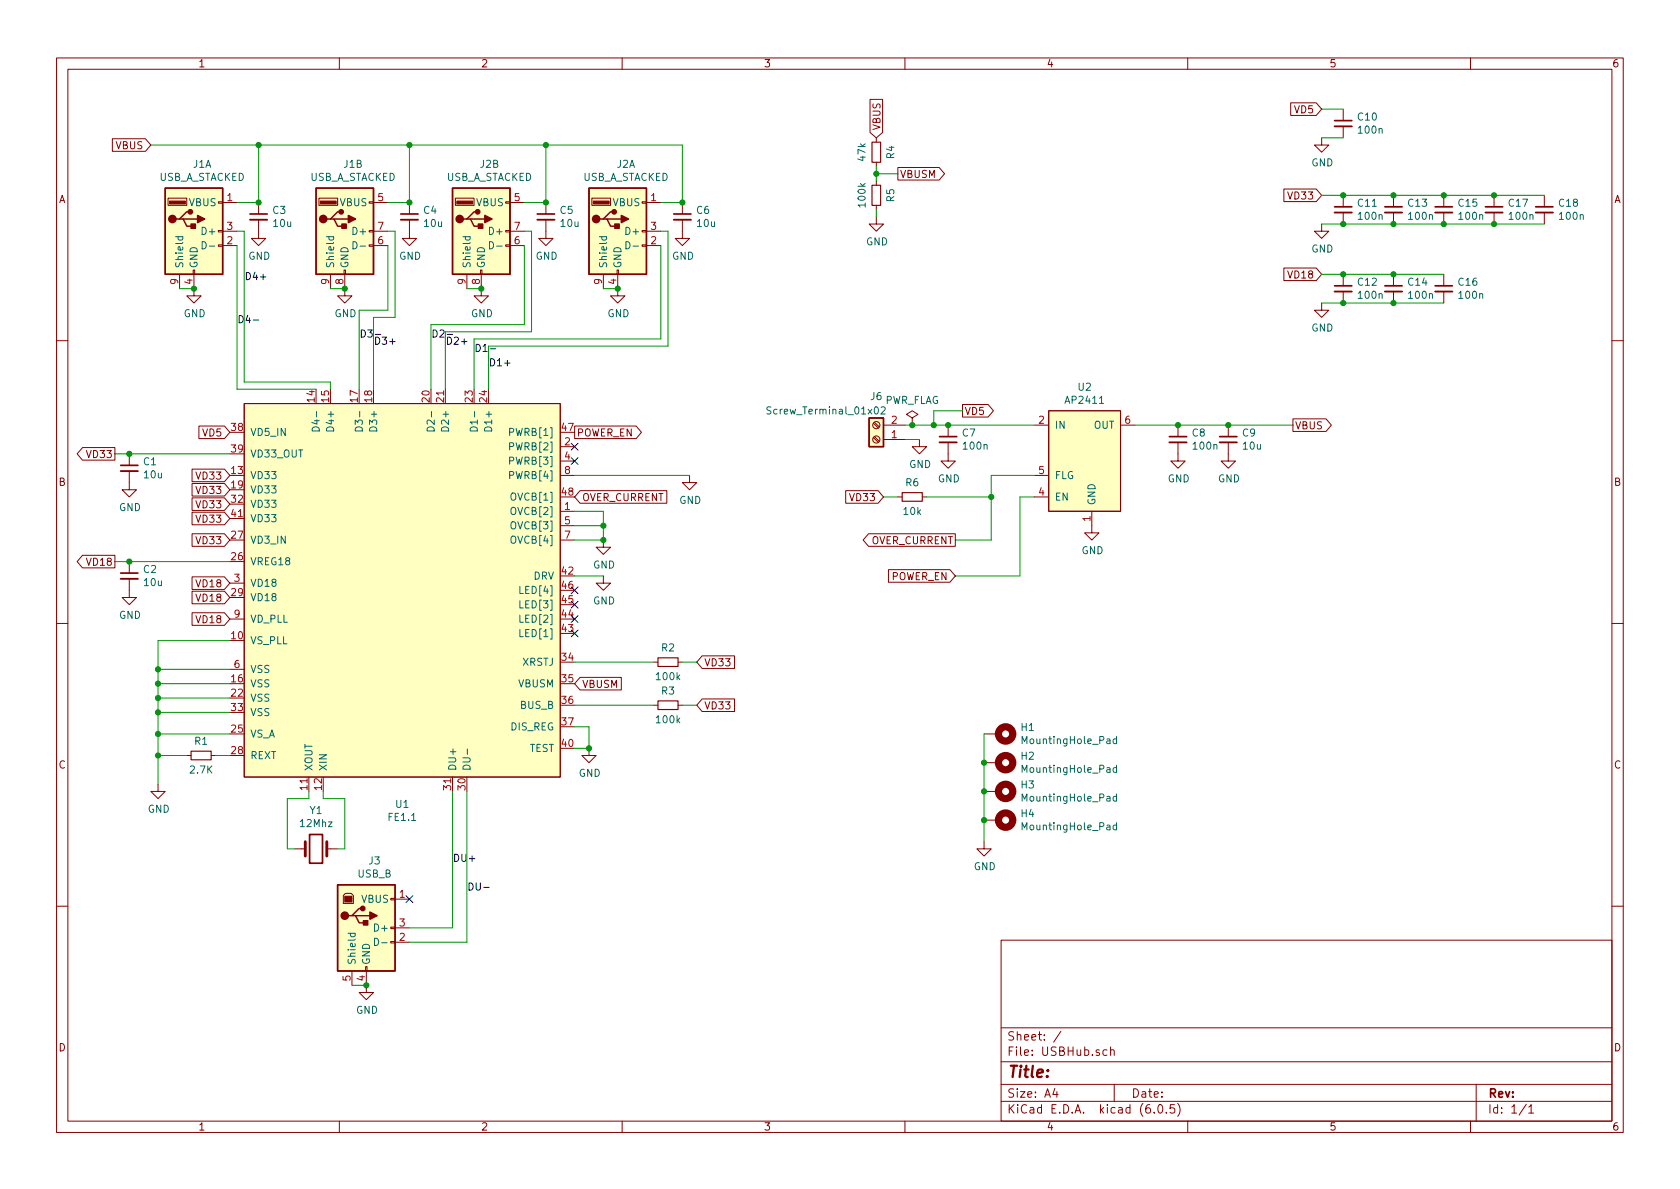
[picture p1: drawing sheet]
<svg xmlns="http://www.w3.org/2000/svg" width="297mm" height="210mm" viewBox="0 0 297 210" stroke-linecap="round" stroke-linejoin="round" font-family="sans-serif">
<g fill="none" stroke="#840000" stroke-width=".18">
<path d="M10 10.2h277v190.1h-277zM12 12.2h273v186.1h-273zM60 10.2v2M110 10.2v2M153.8 17.6h2.3v5.8l-1.2 1-1.1-1zM160 10.2v2M210 10.2v2M228.2 18.2h4.5l1 1.1-1 1.1h-4.5zM237.5 19.3v2M260 10.2v2M19.9 24.5h5.8l1 1.1-1 1.2h-5.8zM29.7 35h3.3v1.3h-3.3z"/>
<path d="M38.6 35.7h.8v.2h-.8zM39.4 35.8h2.5M45.7 38.9v3.3h1.3l-1.3 1.2-1.3-1.2h1.3M45.7 35.8v2M56.4 35h3.3v1.3h-3.3zM65.3 35.7h.7v.2h-.7zM66 35.8h2.6M72.4 38.9v3.3h1.3l-1.3 1.2-1.3-1.2h1.3M72.4 35.8v2M80.5 35h3.3v1.3h-3.3zM89.4 35.7h.8v.2h-.8zM90.2 35.8h2.5"/>
<path d="M96.5 38.9v3.3h1.3l-1.3 1.2-1.3-1.2h1.3M96.5 35.8v2M104.6 35h3.3v1.3h-3.3zM113.5 35.7h.8v.2h-.8zM114.3 35.8h2.5M120.6 38.9v3.3h1.3l-1.3 1.2-1.2-1.2h1.2M120.6 35.8v2M154.9 38.3v1.3h1.3l-1.3 1.3-1.2-1.3h1.2M154.9 24.4v.7M154.9 28.7v.8M154.9 32v.8M154.9 36.3v.8"/>
<path d="M158.7 29.6h7.4l.9 1.1-.9 1.1h-7.4zM227 33.4h5.7l1 1.1-1 1.1h-5.7zM233.7 24.4v1.2h1.2l-1.2 1.3-1.3-1.3h1.3M233.7 39.6v1.3h1.2l-1.2 1.3-1.3-1.3h1.3M237.5 22.3v2.1M237.5 34.5v2.1M237.5 37.6v2M246.4 34.5v2.1M246.4 37.6v2M255.3 34.5v2.1M255.3 37.6v2M264.2 34.5v2.1"/>
<path d="M264.2 37.6v2M273 34.5v2.1M273 37.6v2M31.7 48.5v2.5M34.2 47.7h.2v.8h-.2zM34.3 48.5v3.8h1.3l-1.3 1.3-1.3-1.3h1.3M38.6 43.3h.8v.3h-.8zM38.6 40.8h.8v.2h-.8zM39.4 43.4h2.5M39.4 40.9h2.5M58.4 48.5v2.5M60.8 47.7h.3v.8h-.3z"/>
<path d="M61 48.5v3.8h1.2l-1.2 1.3-1.3-1.3h1.3M65.3 43.3h.7v.3h-.7zM65.3 40.8h.7v.2h-.7zM66 43.4h2.6M66 40.9h2.6M82.5 48.5v2.5M85 47.7h.2v.8h-.2zM85.1 48.5v3.8h1.3l-1.3 1.3-1.3-1.3h1.3M89.4 43.3h.8v.3h-.8zM89.4 40.8h.8v.2h-.8zM90.2 43.4h2.5M90.2 40.9h2.5"/>
<path d="M106.7 48.5v2.5M109.1 47.7h.2v.8h-.2zM109.2 48.5v3.8h1.3l-1.3 1.3-1.3-1.3h1.3M113.5 43.3h.8v.3h-.8zM113.5 40.8h.8v.2h-.8zM114.3 43.4h2.5M114.3 40.9h2.5M227 47.4h5.7l1 1.1-1 1.1h-5.7zM233.7 53.6v1.3h1.2l-1.2 1.2-1.3-1.2h1.3M237.5 48.5v2M237.5 51.6v2M246.4 48.5v2"/>
<path d="M246.4 51.6v2M255.3 48.5v2M255.3 51.6v2M10 60.2h2M14.6 79.1h5.7v2.3h-5.7l-1-1.1zM35.2 75.3h4.5l.9 1.1-.9 1.2h-4.5zM43.2 71.4h55.9v66h-55.9zM78.7 68.8v2.6M99.1 79h2.5M101.6 75.3h10.9l.9 1.1-.9 1.2h-10.9zM154.4 74.8l.9 .9M154.4 77.4l.9 .8"/>
<path d="M154.6 74.7l.9 .8M154.6 77.2l.9 .8M156.2 75.2h3.8M156.2 77.7h3.8M161.3 73.9l1-.6-1-.7-1 .7 1 .6v1.3M161.3 75.2h.1M162.6 77.7v1.3h1.2l-1.2 1.3-1.3-1.3h1.3M167.6 78.2v3.3h1.3l-1.3 1.3-1.2-1.3h1.2M167.6 75.2v2M170.2 71.5h4.5l1 1.1-1 1.1h-4.5zM182.9 75.2h2.5M185.4 72.6h12.7v17.8h-12.7z"/>
<path d="M198.1 75.2h2.6M208.3 78.2v3.3h1.2l-1.2 1.3-1.3-1.3h1.3M208.3 75.2v2M217.2 78.2v3.3h1.2l-1.2 1.3-1.3-1.3h1.3M217.2 75.2v2M228.6 74.1h5.9l.9 1.1-.9 1.1h-5.9zM285 60.2h2M14.6 98.2h5.7v2.2h-5.7l-1-1.1zM22.9 83.3v3.3h1.2l-1.2 1.3-1.3-1.3h1.3M22.9 80.3v2M22.9 99.3v2M34 83h5.7l.9 1.1-.9 1.1h-5.7z"/>
<path d="M34 85.5h5.7l.9 1.1-.9 1.1h-5.7zM34 88h5.7l.9 1.1-.9 1.2h-5.7zM34 90.6h5.7l.9 1.1-.9 1.1h-5.7zM34 94.4h5.7l.9 1.1-.9 1.1h-5.7zM40.6 91.7h2.6M99.1 84.1h2.5M99.1 90.4h2.5M99.1 81.5h2.5M99.1 93h2.5M99.1 95.5h2.5M102.6 86.8h15.3v2.2h-15.3l-1-1.1zM106.7 95.5v1.3h1.2l-1.2 1.2-1.3-1.2h1.3"/>
<path d="M121.9 84.1v1.2h1.3l-1.3 1.3-1.3-1.3h1.3M149.5 86.8h5.8l.9 1.1-.9 1.1h-5.8zM153.6 94.4h15.3v2.2h-15.3l-1-1.1zM158.7 87.9h.8M163.1 87.9h.7M182.9 87.9h2.5M182.9 84.1h2.5M193 90.4v3.8h1.3l-1.3 1.3-1.2-1.3h1.2M10 110.2h2M22.9 102.4v3.3h1.2l-1.2 1.2-1.3-1.2h1.3M34 102h5.7l.9 1.1-.9 1.1h-5.7zM34 104.5h5.7l.9 1.2-.9 1.1h-5.7z"/>
<path d="M34 108.4h5.7l.9 1.1-.9 1.1h-5.7zM40.6 103.1h2.6M40.6 118.4h2.6M40.6 109.5h2.6M102.6 119.8h7.3v2.2h-7.3l-1-1.1zM106.7 101.8v1.3h1.2l-1.2 1.3-1.3-1.3h1.3M115.6 117.1h.7M119.9 117.1h.7M124.1 116h5.8v2.2h-5.8l-.9-1.1zM157.1 100.7h10.9l.9 1.1-.9 1.2h-10.9zM285 110.2h2M27.9 138.7v1.2h1.3l-1.3 1.3-1.2-1.3h1.2"/>
<path d="M33 133.6h.8M37.3 133.6h.8M54.6 137.4v2.5M80 137.4v2.5M104.1 132.3v1.3h1.3l-1.3 1.3-1.2-1.3h1.2M115.6 124.7h.7M119.9 124.7h.7M124.1 123.6h5.8v2.2h-5.8l-.9-1.1zM174 129.8h2.5M174 134.9h2.5M174 139.9h2.5M52.1 150.1h1.9"/>
<path d="M57.8 150.1h1.9M60.7 158.4l.4-.4h1l.4 .4v1.4h-1.8zM69.1 158.9h.7v.2h-.7zM69.8 159h2.6M174 148.8v1.3h1.3l-1.3 1.3-1.3-1.3h1.3M174 145h2.5M10 160.2h2M62.2 171.7v2.5M64.6 170.9h.3v.8h-.3zM64.8 171.7v3.8h1.2l-1.2 1.3-1.3-1.3h1.3M69.1 166.5h.7v.2h-.7zM69.1 164h.7v.2h-.7z"/>
<path d="M69.8 166.6h2.6M69.8 164.1h2.6M177 166.3h108v32h-108zM285 160.2h2M60 198.3v2M110 198.3v2M160 198.3v2M177 194.8h108M177 191.8h108M177 187.8h108M177 181.8h108M186.5 192.5l-.4 1h1"/>
<path d="M186.9 193v1M187.6 182.4l-1.3 1.9M195.7 185.7l-.4-.1-.3 .3v.4l.1 .3h.6M196.4 185.8l.2-.2 .3 .1 .1 .9M196.4 185.1v1.5M197 191.8v3M204.1 196.7v.1M204.9 195.4l.2-.1a.81 .81 0 0 1 .6 .7 .81 .81 0 0 1-.3 .8h-.2a.81 .81 0 0 1-.6-.6 .81 .81 0 0 1 .3-.8zM206.2 196.7v.1M207.6 195.3h-.7v.7l.2-.1 .5 .1 .1 .2-.1 .5-.2 .1-.5-.1M208.2 195.1a1.72 1.72 0 0 1 0 2.3M210 198.3v2"/>
<path d="M260 198.3v2M261 191.8v6.5M269.9 195.3l-1.3 1.9M270.3 195.8l.4-.5v1.5M270.3 196.8h.9"/>
<circle cx="154.9" cy="77.7" r=".63"/>
<circle cx="154.9" cy="75.2" r=".63"/>
</g>
<g fill="#ffffc2" stroke="#ffffc2" stroke-width=".18">
<path d="M59.7 156.5h10.1v15.2h-10.1z"/>
<path d="M185.4 72.6h12.7v17.8h-12.7z"/>
<path d="M55.9 33.3h10.1v15.2h-10.1z"/>
<path d="M43.2 71.4h55.9v66h-55.9z"/>
<path d="M80 33.3h10.2v15.2h-10.2z"/>
<path d="M104.1 33.3h10.2v15.2h-10.2z"/>
<path d="M29.2 33.3h10.2v15.2h-10.2z"/>
<path d="M153.7 73.9h2.5v5.1h-2.5z"/>
</g>
<g fill="none" stroke="#840000" stroke-width=".25">
<path d="M29.2 33.3h10.2v15.2h-10.2zM31.7 38.7h.7l.6 1.3h1.3M32.4 38.7h2.5M33.7 37.5h-.7l-1.3 1.2h-.6M55.9 33.3h10.1v15.2h-10.1zM58.4 38.7h.7l.6 1.3h1.3M59.1 38.7h2.5M60.3 37.5h-.6l-1.3 1.2h-.6M80 33.3h10.2v15.2h-10.2zM82.5 38.7h.7l.6 1.3h1.3M83.2 38.7h2.5M84.5 37.5h-.7l-1.3 1.2h-.6"/>
<path d="M104.1 33.3h10.2v15.2h-10.2zM106.7 38.7h.6l.6 1.3h1.3M107.3 38.7h2.6M108.6 37.5h-.7l-1.2 1.2h-.7M153.7 73.9h2.5v5.1h-2.5zM59.7 156.5h10.1v15.2h-10.1zM62.2 161.9h.7l.6 1.3h1.3M62.9 161.9h2.5M64.1 160.6h-.6l-1.3 1.3h-.6"/>
</g>
<g fill="#840000" stroke="#840000" stroke-width=".25">
<path d="M65.4 161.3l1.3 .6-1.3 .7z"/>
<path d="M64.3 162.8h.7v.8h-.7z"/>
<path d="M61.6 38.1l1.3 .6-1.3 .7z"/>
<path d="M60.5 39.6h.7v.8h-.7z"/>
<path d="M85.7 38.1l1.3 .6-1.3 .7z"/>
<path d="M84.6 39.6h.7v.8h-.7z"/>
<path d="M109.9 38.1l1.2 .6-1.2 .7z"/>
<path d="M108.7 39.6h.8v.8h-.8z"/>
<path d="M34.9 38.1l1.3 .6-1.3 .7z"/>
<path d="M33.8 39.6h.7v.8h-.7z"/>
<circle cx="61" cy="161.9" r=".63"/>
<circle cx="64.1" cy="160.6" r=".38"/>
<circle cx="57.1" cy="38.7" r=".63"/>
<circle cx="60.3" cy="37.5" r=".38"/>
<circle cx="81.3" cy="38.7" r=".63"/>
<circle cx="84.5" cy="37.5" r=".38"/>
<circle cx="105.4" cy="38.7" r=".63"/>
<circle cx="108.6" cy="37.5" r=".38"/>
<circle cx="30.5" cy="38.7" r=".63"/>
<circle cx="33.7" cy="37.5" r=".38"/>
</g>
<g fill="#840000" stroke="#840000" stroke-width=".18">
<path d="M61 158.5h1.2v1h-1.2z"/>
<path d="M56.6 35.6h2.8v.5h-2.8z"/>
<path d="M80.8 35.6h2.8v.5h-2.8z"/>
<path d="M104.9 35.6h2.8v.5h-2.8z"/>
<path d="M30 35.6h2.8v.5h-2.8z"/>
</g>
<g fill="none" stroke="#006464" stroke-width=".18">
<path d="M31.1 41.9h1.2M31.5 41.9v.3l.2 .3 .6-.2v-.4M35.7 42.7a.64 .64 0 0 1 .8 .7 .64 .64 0 0 1-.8 .6zM37 43.5h1M57.7 41.9h1.3M58.2 41.9l-.1 .3 .3 .3 .5-.2v-.4M62.4 42.7a.64 .64 0 0 1 .7 .7 .64 .64 0 0 1-.7 .6zM63.7 43.5h.9M81.9 41.9h1.2M82.3 41.9v.3l.2 .3 .6-.2v-.4M86.5 42.7a.64 .64 0 0 1 .8 .7 .64 .64 0 0 1-.8 .6zM87.8 43.5h1"/>
<path d="M106 41.9h1.3M106.5 41.9l-.1 .3 .2 .3 .6-.2v-.4M110.7 42.7a.64 .64 0 0 1 .7 .7 .64 .64 0 0 1-.7 .6zM111.9 43.5h1M55.2 75.7a.68 .68 0 0 1 .8-.2 .68 .68 0 0 1 .5 .7h-1.3zM57.8 75.7a.68 .68 0 0 1 .8-.2 .68 .68 0 0 1 .4 .7h-1.3zM62.9 75.7a.68 .68 0 0 1 .7-.2 .68 .68 0 0 1 .5 .7h-1.3zM65.4 75.7a.68 .68 0 0 1 .8-.2 .68 .68 0 0 1 .4 .7h-1.3zM75.6 75.7a.68 .68 0 0 1 .7-.2 .68 .68 0 0 1 .5 .7h-1.3zM78.1 75.7a.68 .68 0 0 1 .8-.2 .68 .68 0 0 1 .4 .7h-1.3zM83.2 75.7a.68 .68 0 0 1 .8-.2 .68 .68 0 0 1 .4 .7h-1.3zM85.7 75.7a.68 .68 0 0 1 .8-.2 .68 .68 0 0 1 .4 .7h-1.2z"/>
<path d="M136.3 72l-.5-.1-.2 .2v.3l.6 .3 .1 .3-.2 .2h-.5M155.8 72.1l.5-.2 .2 .4-.8 .9h.8M82.6 132.4v1M197.4 130.7h-.3l-.3 .2 .1 .5h.5M197.4 135.8l-.3-.1-.3 .3 .1 .5h.5M197.4 130.2v1.3M197.4 135.3v1.3M197.4 140.9l-.3-.1-.3 .3 .1 .5h.5M197.4 146l-.3-.1-.3 .2 .1 .6h.5M197.4 140.4v1.3M197.4 145.5v1.2M61.5 165h1.3"/>
<path d="M62 165v.4l.2 .2 .5-.1v-.5M66.2 165.9a.64 .64 0 0 1 .7 .7 .64 .64 0 0 1-.7 .6zM67.5 166.7h1"/>
</g>
<g fill="none" stroke="#840000" stroke-width=".33">
<path d="M44.2 38.9h3M70.9 38.9h3M95 38.9h3M119.1 38.9h3.1M236 37.6h3M236 22.3h3M244.9 37.6h3M253.7 37.6h3.1M262.6 37.6h3.1M271.5 37.6h3.1M236 51.6h3M244.9 51.6h3"/>
<path d="M253.7 51.6h3.1M166.1 78.2h3.1M206.8 78.2h3M215.6 78.2h3.1M21.3 83.3h3.1M21.3 102.4h3.1"/>
</g>
<g fill="none" stroke="#840000" stroke-width=".3">
<path d="M44.2 37.8h3M70.9 37.8h3M95 37.8h3M119.1 37.8h3.1M236 36.6h3M236 21.3h3M244.9 36.6h3M253.7 36.6h3.1M262.6 36.6h3.1M271.5 36.6h3.1M236 50.5h3M244.9 50.5h3"/>
<path d="M253.7 50.5h3.1M166.1 77.2h3.1M206.8 77.2h3M215.6 77.2h3.1M21.3 82.3h3.1M21.3 101.3h3.1M54.7 147.6h2.3v5h-2.3z"/>
</g>
<path d="M54 148.8v2.6M57.8 148.8v2.6" fill="none" stroke="#840000" stroke-width=".51"/>
<path d="M154.2 25.1h1.5v3.6h-1.5zM154.2 32.8h1.5v3.5h-1.5zM159.5 87.1h3.6v1.5h-3.6zM116.3 116.3h3.6v1.6h-3.6zM33.8 132.8h3.5v1.6h-3.5zM116.3 123.9h3.6v1.6h-3.6z" fill="none" stroke="#840000" stroke-width=".2"/>
<g fill="none" stroke="#840000" stroke-width="1.3">
<circle cx="177.8" cy="129.8" r="1.27"/>
<circle cx="177.8" cy="134.9" r="1.27"/>
<circle cx="177.8" cy="139.9" r="1.27"/>
<circle cx="177.8" cy="145" r="1.27"/>
</g>
<path d="M44.8 56.6h.9M86.7 61.7h.9M85.5 156.9h1" fill="none" stroke="#0f0f0f" stroke-width=".18"/>
<g fill="none" stroke="#009600" stroke-width=".18">
<path d="M233.7 19.3h3.8M26.7 25.6h93.9v10.2h-3.8M45.7 25.6v10.2h-3.8M72.4 25.6v10.2h-3.8M96.5 25.6v10.2h-3.8M154.9 29.5v2.5M154.9 37.1v1.2M154.9 30.7h3.8M233.7 24.4h3.8M233.7 39.6h39.3M233.7 34.5h39.3M31.7 51h2.6"/>
<path d="M41.9 43.4v25.4h14M41.9 40.9h1.3v26.7h15.2v1.2M58.4 51h2.6M68.6 40.9h1.2v15.2h-3.8v12.7M68.6 43.4v11.5h-5.1v13.9M82.5 51h2.6M92.7 40.9h1.3v17.8h-15.3v10.1M92.7 43.4v14h-16.5v11.4M106.7 51h2.5M116.8 40.9h1.3v20.3h-31.7v7.6M116.8 43.4v16.5h-33v8.9M233.7 48.5h21.6"/>
<path d="M233.7 53.6h21.6M160 75.2h22.9M160 77.7h2.6M170.2 72.6h-5.1v2.6M200.7 75.2h27.9M20.3 80.3h20.3M20.3 99.3h20.3M101.6 90.4h5.1v5.1h-5.1M101.6 84.1h20.3M101.6 93h5.1M156.2 87.9h2.5M163.8 87.9h11.5"/>
<path d="M182.9 87.9h-2.6v13.9h-11.4M182.9 84.1h-7.6v11.4h-6.4M27.9 118.4h12.7M40.6 113.3h-12.7v25.4M101.6 101.8h5.1M101.6 117.1h14M120.6 117.1h2.6M27.9 133.6h5.1M27.9 120.9h12.7M27.9 123.4h12.7M27.9 126h12.7M27.9 129.8h12.7"/>
<path d="M38.1 133.6h2.5M54.6 139.9v1.3h-3.8v8.9h1.3M57.1 139.9v1.3h3.9v8.9h-1.3M80 139.9v24.2h-7.6M82.5 139.9v26.7h-10.1M101.6 128.5h2.5v3.8h-2.5M101.6 124.7h14M120.6 124.7h2.6M174 129.8v19M62.2 174.2h2.6"/>
</g>
<g fill="none" stroke="#000084" stroke-width=".18">
<path d="M101 78.4l1.2 1.2M102.2 78.4l-1.2 1.2M101 80.9l1.2 1.2M102.2 80.9l-1.2 1.2M101 108.9l1.2 1.2M101 111.4l1.2 1.2M101 106.3l1.2 1.2M101 103.8l1.2 1.2M102.2 108.9l-1.2 1.2M102.2 111.4l-1.2 1.2M102.2 106.3l-1.2 1.2M102.2 103.8l-1.2 1.2"/>
<path d="M71.8 158.4l1.2 1.2M73 158.4l-1.2 1.2"/>
</g>
<g fill="#009600" stroke="#009600" stroke-width=".18">
<circle cx="27.9" cy="120.9" r=".46"/>
<circle cx="27.9" cy="123.4" r=".46"/>
<circle cx="27.9" cy="126" r=".46"/>
<circle cx="27.9" cy="129.8" r=".46"/>
<circle cx="27.9" cy="133.6" r=".46"/>
<circle cx="64.8" cy="174.2" r=".46"/>
<circle cx="27.9" cy="118.4" r=".46"/>
<circle cx="45.7" cy="35.8" r=".46"/>
<circle cx="45.7" cy="25.6" r=".46"/>
<circle cx="22.9" cy="80.3" r=".46"/>
<circle cx="72.4" cy="35.8" r=".46"/>
<circle cx="72.4" cy="25.6" r=".46"/>
<circle cx="34.3" cy="51" r=".46"/>
<circle cx="22.9" cy="99.3" r=".46"/>
<circle cx="61" cy="51" r=".46"/>
<circle cx="109.2" cy="51" r=".46"/>
<circle cx="85.1" cy="51" r=".46"/>
<circle cx="106.7" cy="93" r=".46"/>
<circle cx="106.7" cy="95.5" r=".46"/>
<circle cx="104.1" cy="132.3" r=".46"/>
<circle cx="264.2" cy="39.6" r=".46"/>
<circle cx="264.2" cy="34.5" r=".46"/>
<circle cx="255.3" cy="39.6" r=".46"/>
<circle cx="246.4" cy="34.5" r=".46"/>
<circle cx="255.3" cy="34.5" r=".46"/>
<circle cx="246.4" cy="39.6" r=".46"/>
<circle cx="237.5" cy="48.5" r=".46"/>
<circle cx="237.5" cy="34.5" r=".46"/>
<circle cx="237.5" cy="39.6" r=".46"/>
<circle cx="175.3" cy="87.9" r=".46"/>
<circle cx="174" cy="134.9" r=".46"/>
<circle cx="165.1" cy="75.2" r=".46"/>
<circle cx="174" cy="139.9" r=".46"/>
<circle cx="174" cy="145" r=".46"/>
<circle cx="167.6" cy="75.2" r=".46"/>
<circle cx="96.5" cy="35.8" r=".46"/>
<circle cx="96.5" cy="25.6" r=".46"/>
<circle cx="120.6" cy="35.8" r=".46"/>
<circle cx="154.9" cy="30.7" r=".46"/>
<circle cx="161.3" cy="75.2" r=".46"/>
<circle cx="246.4" cy="48.5" r=".46"/>
<circle cx="208.3" cy="75.2" r=".46"/>
<circle cx="246.4" cy="53.6" r=".46"/>
<circle cx="237.5" cy="53.6" r=".46"/>
<circle cx="217.2" cy="75.2" r=".46"/>
</g>
<text font-size="2.8" fill="#840000" x="178" y="190.6">Title:</text>
<g font-size="2.1" fill="#840000">
<text x="178" y="184">Sheet: /</text>
<text x="178" y="186.7">File: USBHub.sch</text>
<text x="178" y="196.9">KiCad E.D.A. kicad (6.0.5)</text>
<text x="178" y="194.1">Size: A4</text>
<text x="200" y="194.1">Date:</text>
<text x="263" y="194.1">Rev:</text>
<text x="263" y="196.9">Id: 1/1</text>
</g>
<g font-size="1.8" fill="#840000">
<text x="35" y="11.9">1</text>
<text x="85" y="11.9">2</text>
<text x="135" y="11.9">3</text>
<text x="185" y="11.9">4</text>
<text x="235" y="11.9">5</text>
<text x="285" y="11.9">6</text>
<text x="155.7" y="23.1" transform="rotate(-90 155.7 23.1)">VBUS</text>
<text x="229" y="20">VD5</text>
<text x="20.5" y="26.4">VBUS</text>
<text x="10.3" y="35.9">A</text>
<text x="159.1" y="31.5">VBUSM</text>
<text x="228" y="35.3">VD33</text>
<text x="285.3" y="35.9">A</text>
<text x="228" y="49.2">VD18</text>
<text x="35.9" y="77.2">VD5</text>
<text x="101.9" y="77.2">POWER_EN</text>
<text x="170.5" y="73.4">VD5</text>
<text x="228.9" y="75.9">VBUS</text>
<text x="15.6" y="81">VD33</text>
<text x="10.3" y="85.9">B</text>
<text x="34.9" y="84.8">VD33</text>
<text x="34.9" y="87.3">VD33</text>
<text x="34.9" y="89.9">VD33</text>
<text x="102.9" y="88.6">OVER_CURRENT</text>
<text x="150.5" y="88.6">VD33</text>
<text x="285.3" y="85.9">B</text>
<text x="34.9" y="92.4">VD33</text>
<text x="15.6" y="100">VD18</text>
<text x="34.9" y="96.2">VD33</text>
<text x="154" y="96.2">OVER_CURRENT</text>
<text x="34.9" y="103.8">VD18</text>
<text x="34.9" y="106.4">VD18</text>
<text x="157.5" y="102.6">POWER_EN</text>
<text x="34.9" y="110.2">VD18</text>
<text x="124.5" y="117.8">VD33</text>
<text x="102.9" y="121.6">VBUSM</text>
<text x="124.5" y="125.4">VD33</text>
<text x="10.3" y="135.9">C</text>
<text x="285.3" y="135.9">C</text>
<text x="10.3" y="185.9">D</text>
<text x="285.3" y="185.9">D</text>
<text x="35" y="199.9">1</text>
<text x="85" y="199.9">2</text>
<text x="135" y="199.9">3</text>
<text x="185" y="199.9">4</text>
<text x="235" y="199.9">5</text>
<text x="285" y="199.9">6</text>
</g>
<g font-size="1.8" fill="#006464">
<text x="240.1" y="21.3">C10</text>
<text x="240.3" y="23.6">100n</text>
<text x="34.1" y="29.7">J1A</text>
<text x="60.8" y="29.7">J1B</text>
<text x="84.9" y="29.7">J2B</text>
<text x="109" y="29.7">J2A</text>
<text x="153" y="28.4" transform="rotate(-90 153 28.4)">47k</text>
<text x="158.1" y="28" transform="rotate(-90 158.1 28)">R4</text>
<text x="231.8" y="29.4">GND</text>
<text x="28" y="32">USB_A_STACKED</text>
<text x="54.6" y="32">USB_A_STACKED</text>
<text x="78.8" y="32">USB_A_STACKED</text>
<text x="102.9" y="32">USB_A_STACKED</text>
<text x="158.1" y="35.7" transform="rotate(-90 158.1 35.7)">R5</text>
<text x="33.4" y="36.4">VBUS</text>
<text x="36" y="41.5">D+</text>
<text x="48.2" y="37.8">C3</text>
<text x="48.4" y="40.1">10u</text>
<text x="60.1" y="36.4">VBUS</text>
<text x="62.7" y="41.5">D+</text>
<text x="74.9" y="37.8">C4</text>
<text x="75.1" y="40.1">10u</text>
<text x="84.2" y="36.4">VBUS</text>
<text x="86.8" y="41.5">D+</text>
<text x="99" y="37.8">C5</text>
<text x="99.2" y="40.1">10u</text>
<text x="108.4" y="36.4">VBUS</text>
<text x="111" y="41.5">D+</text>
<text x="123.2" y="37.8">C6</text>
<text x="123.3" y="40.1">10u</text>
<text x="153" y="36.5" transform="rotate(-90 153 36.5)">100k</text>
<text x="240.1" y="36.5">C11</text>
<text x="240.3" y="38.9">100n</text>
<text x="249" y="36.5">C13</text>
<text x="249.2" y="38.9">100n</text>
<text x="257.9" y="36.5">C15</text>
<text x="258.1" y="38.9">100n</text>
<text x="266.8" y="36.5">C17</text>
<text x="266.9" y="38.9">100n</text>
<text x="275.7" y="36.5">C18</text>
<text x="275.8" y="38.9">100n</text>
<text x="32.4" y="47.5" transform="rotate(-90 32.4 47.5)">Shield</text>
<text x="34.9" y="47.5" transform="rotate(-90 34.9 47.5)">GND</text>
<text x="43.9" y="45.9">GND</text>
<text x="59.1" y="47.5" transform="rotate(-90 59.1 47.5)">Shield</text>
<text x="61.6" y="47.5" transform="rotate(-90 61.6 47.5)">GND</text>
<text x="70.6" y="45.9">GND</text>
<text x="83.2" y="47.5" transform="rotate(-90 83.2 47.5)">Shield</text>
<text x="85.7" y="47.5" transform="rotate(-90 85.7 47.5)">GND</text>
<text x="94.7" y="45.9">GND</text>
<text x="107.3" y="47.5" transform="rotate(-90 107.3 47.5)">Shield</text>
<text x="109.9" y="47.5" transform="rotate(-90 109.9 47.5)">GND</text>
<text x="118.8" y="45.9">GND</text>
<text x="153.1" y="43.4">GND</text>
<text x="231.8" y="44.6">GND</text>
<text x="240.1" y="50.5">C12</text>
<text x="240.3" y="52.8">100n</text>
<text x="249" y="50.5">C14</text>
<text x="249.2" y="52.8">100n</text>
<text x="257.9" y="50.5">C16</text>
<text x="258.1" y="52.8">100n</text>
<text x="32.5" y="56.1">GND</text>
<text x="59.1" y="56.1">GND</text>
<text x="83.3" y="56.1">GND</text>
<text x="107.4" y="56.1">GND</text>
<text x="231.8" y="58.6">GND</text>
<text x="154" y="70.7">J6</text>
<text x="156.3" y="71.4">PWR_FLAG</text>
<text x="188.6" y="71.4">AP2411</text>
<text x="190.6" y="69.1">U2</text>
<text x="44.2" y="77.1">VD5_IN</text>
<text x="56.5" y="75.2" transform="rotate(-90 56.5 75.2)">D4-</text>
<text x="59.1" y="75.7" transform="rotate(-90 59.1 75.7)">D4+</text>
<text x="64.1" y="75.2" transform="rotate(-90 64.1 75.2)">D3-</text>
<text x="66.7" y="75.7" transform="rotate(-90 66.7 75.7)">D3+</text>
<text x="76.8" y="75.2" transform="rotate(-90 76.8 75.2)">D2-</text>
<text x="79.4" y="75.7" transform="rotate(-90 79.4 75.7)">D2+</text>
<text x="84.5" y="75.2" transform="rotate(-90 84.5 75.2)">D1-</text>
<text x="87" y="75.7" transform="rotate(-90 87 75.7)">D1+</text>
<text x="90.5" y="77.1">PWRB[1]</text>
<text x="136.3" y="73.3">Screw_Terminal_01x02</text>
<text x="170.2" y="77.2">C7</text>
<text x="186.4" y="75.8">IN</text>
<text x="193.4" y="75.8">OUT</text>
<text x="210.8" y="77.2">C8</text>
<text x="219.7" y="77.2">C9</text>
<text x="25.4" y="82.3">C1</text>
<text x="44.2" y="80.9">VD33_OUT</text>
<text x="90.5" y="79.6">PWRB[2]</text>
<text x="90.5" y="82.2">PWRB[3]</text>
<text x="160.7" y="82.7">GND</text>
<text x="170.4" y="79.5">100n</text>
<text x="211.1" y="79.5">100n</text>
<text x="219.8" y="79.5">10u</text>
<text x="25.5" y="84.6">10u</text>
<text x="44.2" y="84.7">VD33</text>
<text x="44.2" y="87.2">VD33</text>
<text x="44.2" y="89.8">VD33</text>
<text x="90.5" y="84.7">PWRB[4]</text>
<text x="90.8" y="88.5">OVCB[1]</text>
<text x="120.1" y="89.1">GND</text>
<text x="160.2" y="86">R6</text>
<text x="165.8" y="85.3">GND</text>
<text x="186.4" y="88.5">EN</text>
<text x="186.4" y="84.7">FLG</text>
<text x="193.7" y="89.4" transform="rotate(-90 193.7 89.4)">GND</text>
<text x="206.4" y="85.3">GND</text>
<text x="215.3" y="85.3">GND</text>
<text x="21" y="90.4">GND</text>
<text x="44.2" y="92.3">VD33</text>
<text x="90.8" y="91.1">OVCB[2]</text>
<text x="90.8" y="93.6">OVCB[3]</text>
<text x="159.8" y="91.1">10k</text>
<text x="25.4" y="101.3">C2</text>
<text x="44.2" y="99.9">VREG18</text>
<text x="44.2" y="96.1">VD3_IN</text>
<text x="90.8" y="96.1">OVCB[4]</text>
<text x="104.8" y="100.5">GND</text>
<text x="191.2" y="98">GND</text>
<text x="25.5" y="103.6">10u</text>
<text x="44.2" y="106.3">VD18</text>
<text x="44.2" y="103.8">VD18</text>
<text x="92.3" y="107.6">LED[3]</text>
<text x="92.3" y="105">LED[4]</text>
<text x="94.3" y="102.5">DRV</text>
<text x="104.8" y="106.9">GND</text>
<text x="21" y="109.4">GND</text>
<text x="44.2" y="113.9">VS_PLL</text>
<text x="44.2" y="110.1">VD_PLL</text>
<text x="92.3" y="112.6">LED[1]</text>
<text x="92.3" y="110.1">LED[2]</text>
<text x="44.2" y="119">VSS</text>
<text x="92.3" y="117.7">XRSTJ</text>
<text x="117" y="115.2">R2</text>
<text x="44.2" y="121.5">VSS</text>
<text x="44.2" y="124.1">VSS</text>
<text x="91.7" y="121.5">VBUSM</text>
<text x="92" y="125.3">BUS_B</text>
<text x="116.1" y="120.3">100k</text>
<text x="117" y="122.8">R3</text>
<text x="34.4" y="131.7">R1</text>
<text x="44.2" y="130.4">VS_A</text>
<text x="44.2" y="126.6">VSS</text>
<text x="90.3" y="129.2">DIS_REG</text>
<text x="116.1" y="127.9">100k</text>
<text x="180.6" y="129.3">H1</text>
<text x="181.1" y="131.6">MountingHole_Pad</text>
<text x="33.7" y="136.8">2.7K</text>
<text x="44.2" y="134.2">REXT</text>
<text x="55.2" y="136.4" transform="rotate(-90 55.2 136.4)">XOUT</text>
<text x="57.8" y="136.4" transform="rotate(-90 57.8 136.4)">XIN</text>
<text x="80.6" y="136.4" transform="rotate(-90 80.6 136.4)">DU+</text>
<text x="83.2" y="136.4" transform="rotate(-90 83.2 136.4)">DU-</text>
<text x="93.5" y="133">TEST</text>
<text x="102.3" y="137.4">GND</text>
<text x="180.6" y="134.3">H2</text>
<text x="181.1" y="136.6">MountingHole_Pad</text>
<text x="26.1" y="143.7">GND</text>
<text x="54.8" y="143.9">Y1</text>
<text x="70" y="142.8">U1</text>
<text x="180.6" y="139.4">H3</text>
<text x="181.1" y="141.7">MountingHole_Pad</text>
<text x="53.2" y="146.2">12Mhz</text>
<text x="68.8" y="145.2">FE1.1</text>
<text x="180.6" y="144.5">H4</text>
<text x="181.1" y="146.8">MountingHole_Pad</text>
<text x="63.2" y="155.2">USB_B</text>
<text x="65.2" y="152.9">J3</text>
<text x="172.2" y="153.9">GND</text>
<text x="63.9" y="159.6">VBUS</text>
<text x="66.5" y="164.7">D+</text>
<text x="62.9" y="170.7" transform="rotate(-90 62.9 170.7)">Shield</text>
<text x="65.4" y="170.7" transform="rotate(-90 65.4 170.7)">GND</text>
<text x="62.9" y="179.3">GND</text>
</g>
<g font-size="1.8" fill="#a90000">
<text x="40.1" y="35.6">1</text>
<text x="66.8" y="35.6">5</text>
<text x="90.9" y="35.6">5</text>
<text x="115.1" y="35.6">1</text>
<text x="40.1" y="40.6">3</text>
<text x="66.8" y="40.6">7</text>
<text x="90.9" y="40.6">7</text>
<text x="115.1" y="40.6">3</text>
<text x="40.1" y="43.2">2</text>
<text x="66.8" y="43.2">6</text>
<text x="90.9" y="43.2">6</text>
<text x="115.1" y="43.2">2</text>
<text x="31.5" y="50.3" transform="rotate(-90 31.5 50.3)">9</text>
<text x="34" y="50.3" transform="rotate(-90 34 50.3)">4</text>
<text x="58.2" y="50.3" transform="rotate(-90 58.2 50.3)">9</text>
<text x="60.7" y="50.3" transform="rotate(-90 60.7 50.3)">8</text>
<text x="82.3" y="50.3" transform="rotate(-90 82.3 50.3)">9</text>
<text x="84.8" y="50.3" transform="rotate(-90 84.8 50.3)">8</text>
<text x="106.4" y="50.3" transform="rotate(-90 106.4 50.3)">9</text>
<text x="109" y="50.3" transform="rotate(-90 109 50.3)">4</text>
<text x="55.6" y="71.1" transform="rotate(-90 55.6 71.1)">14</text>
<text x="58.2" y="71.1" transform="rotate(-90 58.2 71.1)">15</text>
<text x="63.2" y="71.1" transform="rotate(-90 63.2 71.1)">17</text>
<text x="65.8" y="71.1" transform="rotate(-90 65.8 71.1)">18</text>
<text x="75.9" y="71.1" transform="rotate(-90 75.9 71.1)">20</text>
<text x="78.5" y="71.1" transform="rotate(-90 78.5 71.1)">21</text>
<text x="83.6" y="71.1" transform="rotate(-90 83.6 71.1)">23</text>
<text x="86.1" y="71.1" transform="rotate(-90 86.1 71.1)">24</text>
<text x="40.9" y="76.2">38</text>
<text x="99.3" y="76.2">47</text>
<text x="157.6" y="77.5">1</text>
<text x="157.6" y="74.9">2</text>
<text x="183.7" y="74.9">2</text>
<text x="198.9" y="74.9">6</text>
<text x="40.9" y="83.8">13</text>
<text x="40.9" y="80">39</text>
<text x="99.8" y="78.7">2</text>
<text x="99.8" y="81.3">4</text>
<text x="99.8" y="83.8">8</text>
<text x="183.7" y="83.8">5</text>
<text x="40.9" y="86.4">19</text>
<text x="40.9" y="88.9">32</text>
<text x="99.3" y="87.6">48</text>
<text x="183.7" y="87.6">4</text>
<text x="40.9" y="95.2">27</text>
<text x="40.9" y="91.4">41</text>
<text x="99.8" y="90.2">1</text>
<text x="99.8" y="92.7">5</text>
<text x="99.8" y="95.2">7</text>
<text x="192.8" y="92.2" transform="rotate(-90 192.8 92.2)">1</text>
<text x="40.9" y="99.1">26</text>
<text x="99.3" y="101.6">42</text>
<text x="40.9" y="105.4">29</text>
<text x="41.4" y="102.9">3</text>
<text x="99.3" y="106.7">45</text>
<text x="99.3" y="104.1">46</text>
<text x="40.9" y="113">10</text>
<text x="41.4" y="109.2">9</text>
<text x="99.3" y="111.8">43</text>
<text x="99.3" y="109.2">44</text>
<text x="41.4" y="118.1">6</text>
<text x="99.3" y="116.8">34</text>
<text x="40.9" y="120.6">16</text>
<text x="40.9" y="123.2">22</text>
<text x="40.9" y="125.7">33</text>
<text x="99.3" y="120.6">35</text>
<text x="99.3" y="124.5">36</text>
<text x="40.9" y="129.5">25</text>
<text x="99.3" y="128.3">37</text>
<text x="40.9" y="133.3">28</text>
<text x="99.3" y="132.1">40</text>
<text x="54.4" y="139.7" transform="rotate(-90 54.4 139.7)">11</text>
<text x="56.9" y="139.7" transform="rotate(-90 56.9 139.7)">12</text>
<text x="79.8" y="139.7" transform="rotate(-90 79.8 139.7)">31</text>
<text x="82.3" y="139.7" transform="rotate(-90 82.3 139.7)">30</text>
<text x="70.6" y="158.7">1</text>
<text x="70.6" y="166.4">2</text>
<text x="70.6" y="163.8">3</text>
<text x="62" y="173.5" transform="rotate(-90 62 173.5)">5</text>
<text x="64.5" y="173.5" transform="rotate(-90 64.5 173.5)">4</text>
</g>
<g font-size="1.8" fill="#0f0f0f">
<text x="43.2" y="49.5">D4+</text>
<text x="41.9" y="57.1">D4-</text>
<text x="63.5" y="59.7">D3-</text>
<text x="76.2" y="59.7">D2-</text>
<text x="66" y="60.9">D3+</text>
<text x="78.7" y="60.9">D2+</text>
<text x="83.8" y="62.2">D1-</text>
<text x="86.4" y="64.8">D1+</text>
<text x="80" y="152.4">DU+</text>
<text x="82.5" y="157.5">DU-</text>
</g>
</svg>
